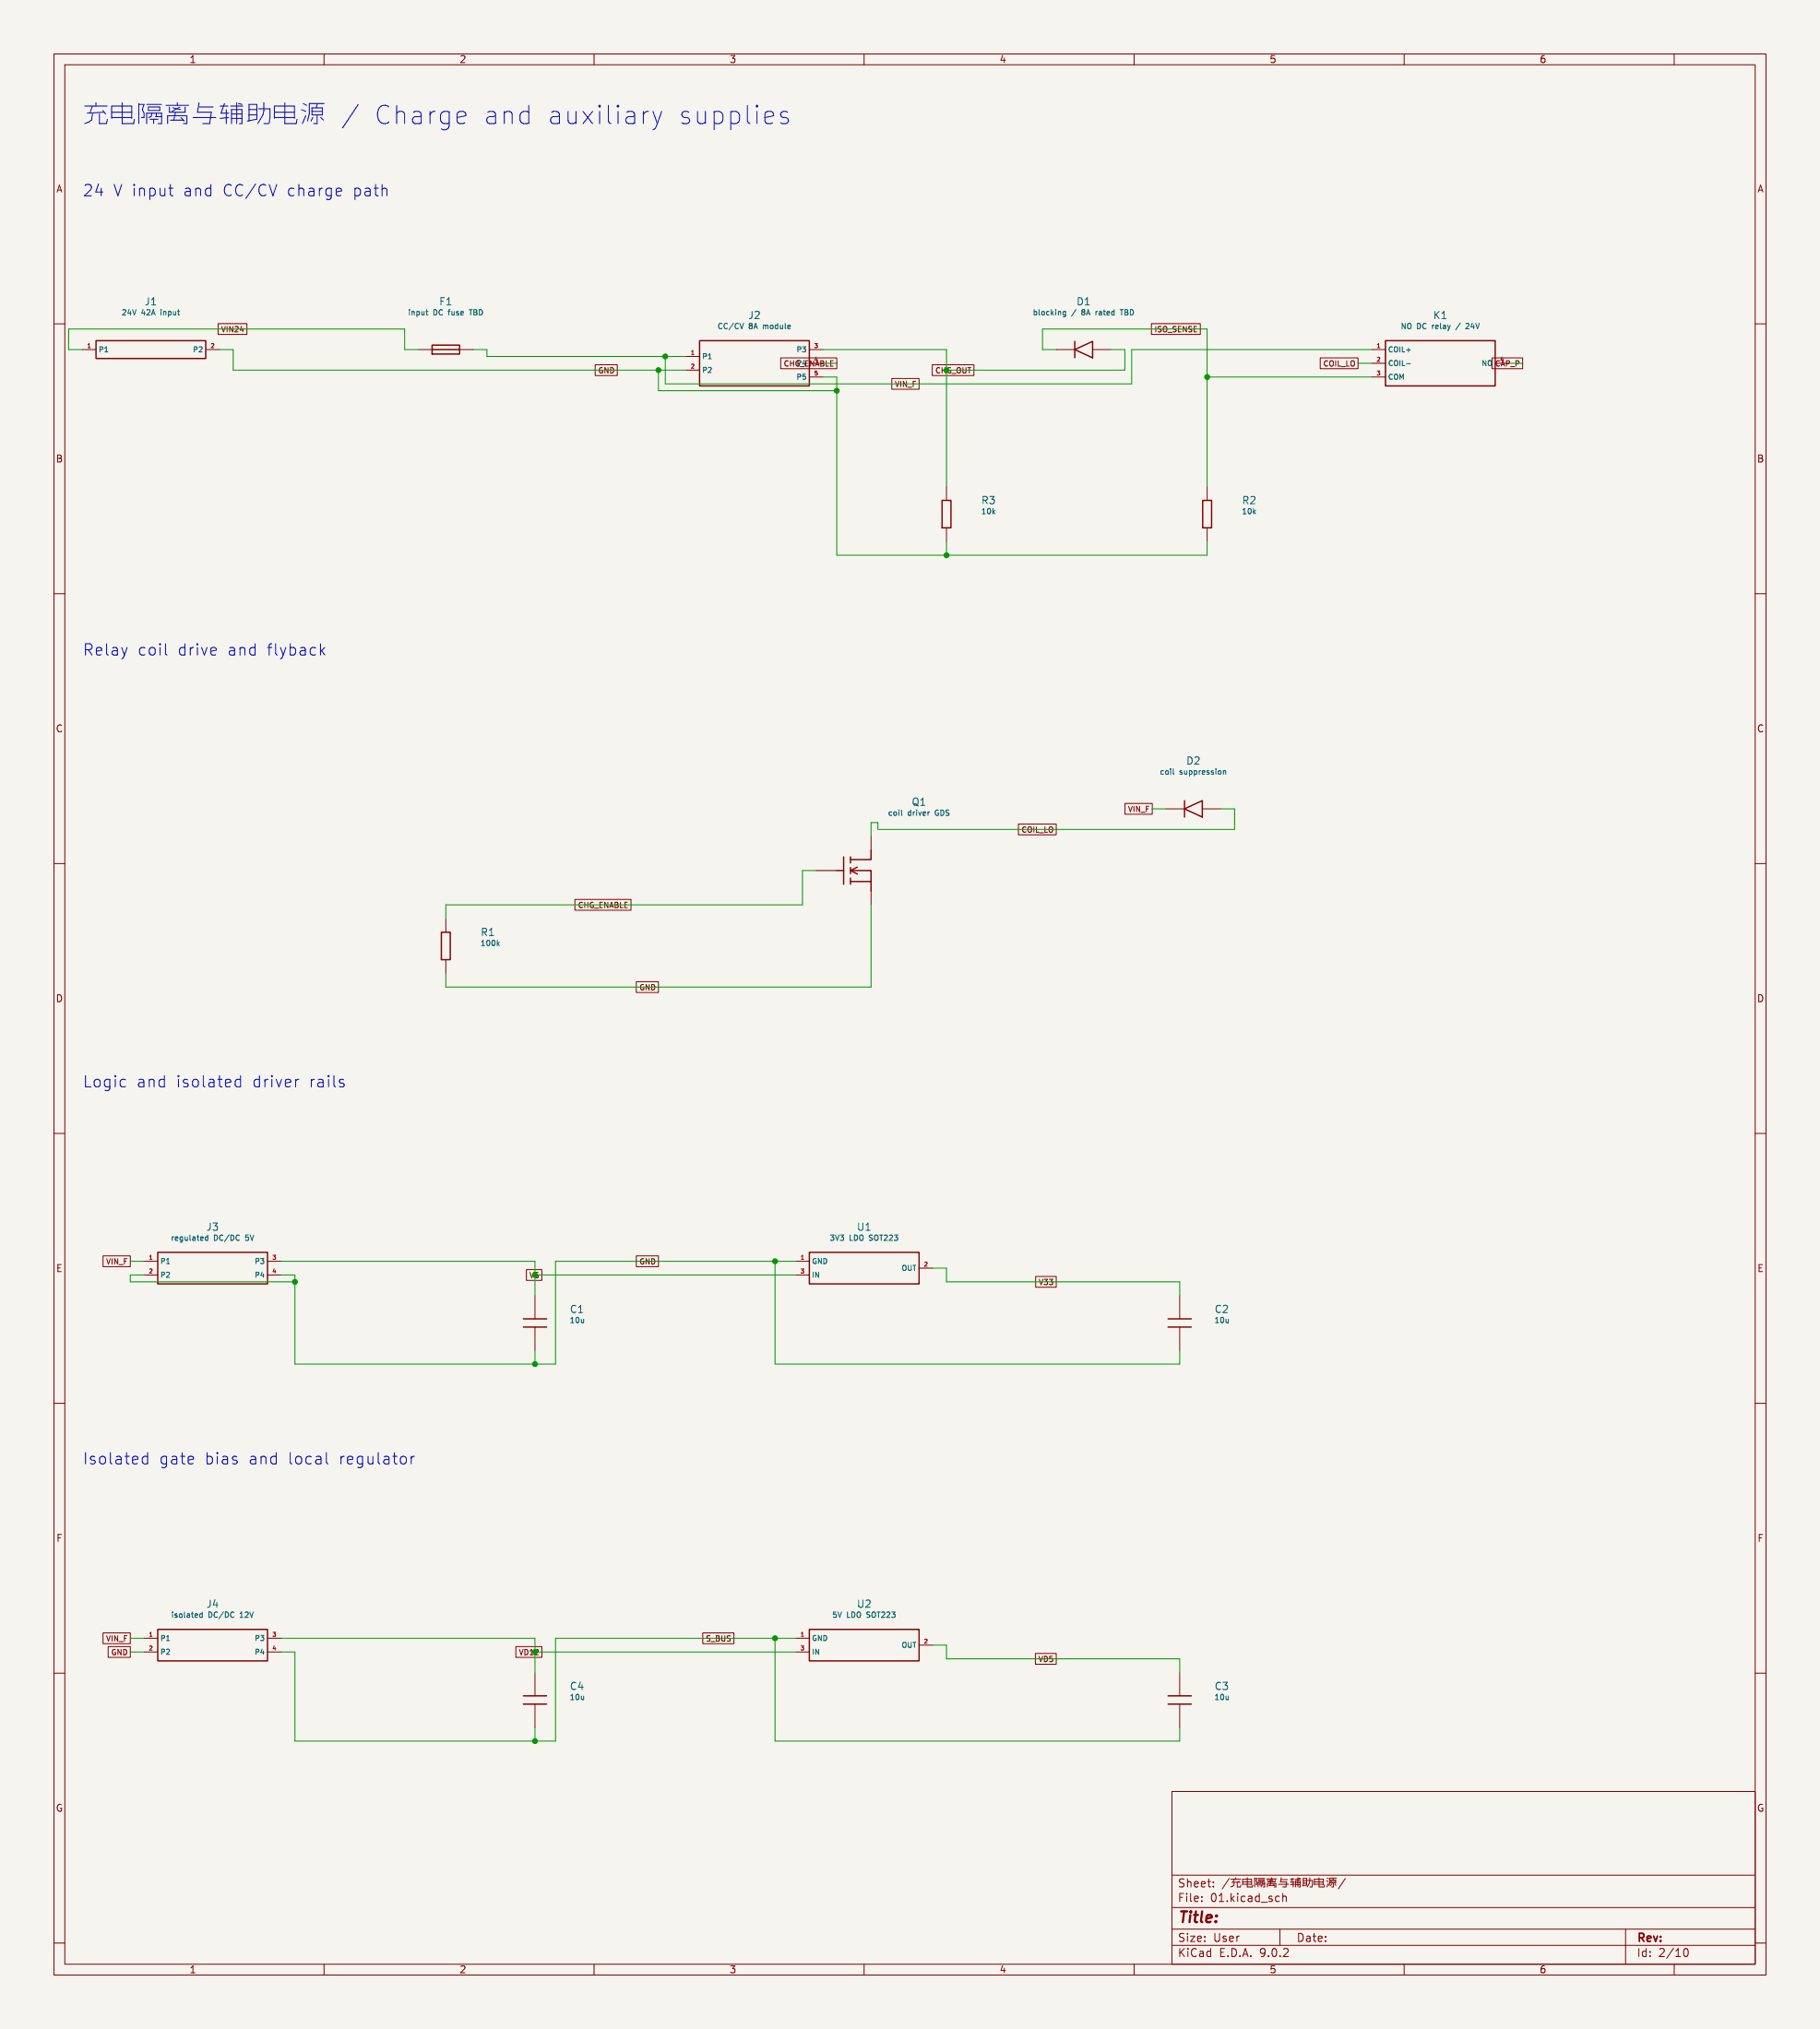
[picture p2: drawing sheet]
<svg xmlns="http://www.w3.org/2000/svg" width="337mm" height="376mm" viewBox="0 0 337 376" stroke-linecap="round" stroke-linejoin="round" font-family="sans-serif">
<path d="M0 0h337v375.9h-337z" fill="#f5f4ef" stroke="#f5f4ef" stroke-width=".17"/>
<g fill="none" stroke="#840000" stroke-width=".17">
<path d="M10 10h317v355.9h-317zM12 12h313v351.9h-313zM60 10v2M110 10v2M160 10v2M210 10v2M260 10v2M310 10v2M10 60h2M40.4 60h5.3v2h-5.3zM213.2 60h9v2h-9zM325 60h2"/>
<path d="M15.2 64.8h2.6M38.1 64.8h2.5M77.5 64.8h2.5M85.1 64.8h2.5M110.2 67.6h4.1v2h-4.1zM127 66h2.5M127 68.6h2.5M144.6 66.3h10.3v2h-10.3zM149.9 64.8h2.5M149.9 67.3h2.5M149.9 69.8h2.5M165.1 70.1h5.1v2h-5.1z"/>
<path d="M172.6 67.6h7.7v2h-7.7zM195.6 64.8h3.4M202.3 64.8h3.4M244.5 66.3h7v2h-7zM254 64.8h2.5M254 67.3h2.5M254 69.8h2.5M276.3 66.3h5.6v2h-5.6zM276.9 67.3h2.5M175.3 90.2v2.5M175.3 97.8v2.5M223.5 90.2v2.5"/>
<path d="M223.5 97.8v2.5M10 110h2M325 110h2M10 160h2M161.3 154.9v2.6M188.6 152.7h7v2h-7zM208.3 148.9h5.1v2h-5.1zM215.9 149.9h3.4M222.6 149.9h3.5M325 160h2M82.5 170.2v2.5M82.5 177.8v2.5"/>
<path d="M106.5 166.6h10.3v2h-10.3zM151.1 161.3h3.8M161.3 165.1v2.5M117.8 181.9h4.1v2h-4.1zM10 210h2M325 210h2M19.1 232.7h5v2h-5zM26.7 233.7h2.5M26.7 236.2h2.5M49.5 233.7h2.6M49.5 236.2h2.6M97.5 235.2h2.8v2h-2.8z"/>
<path d="M117.8 232.7h4.1v2h-4.1zM147.3 233.7h2.6M147.3 236.2h2.6M170.2 234.9h2.5M191.8 236.5h3.8v2h-3.8zM10 260h2M99.1 240v4.3M99.1 245.9v4.3M218.4 240v4.3M218.4 245.9v4.3M325 260h2M10 310h2"/>
<path d="M19.1 302.5h5v2h-5zM20 305.1h4.1v2h-4.1zM26.7 303.5h2.5M26.7 306.1h2.5M49.5 303.5h2.6M49.5 306.1h2.6M95.5 305.1h4.8v2h-4.8zM99.1 309.9v4.3M99.1 315.7v4.3M130.1 302.5h5.8v2h-5.8zM147.3 303.5h2.6M147.3 306.1h2.6"/>
<path d="M170.2 304.8h2.5M191.7 306.3h3.9v2h-3.9zM218.4 309.9v4.3M218.4 315.7v4.3M325 310h2M217 331.9h108v32h-108zM10 360h2M217 357.4h108M217 353.4h108M217 347.4h108M222.5 352.2v.1M222.5 351.4v.1"/>
<path d="M224.7 349.5v.1M224.7 348.7v.1M227.6 348l-1.3 2M227.9 348.2h1.8M228.5 348.2l-.2 .5M228.5 348.8v.5l-.6 .3M228.8 347.9v.3M229.1 348.8v.8h.6v-.4M229.4 348.5l.2 .3M229.5 348.7h-1.4M230.1 349.2v-1h1.6v1M230.1 349.1h1.6"/>
<path d="M230.1 348.7h1.6M231 347.9v1.7h.9l.1-.4M232.3 348h.4l-.1 .5 .1 .6h-.2M232.3 348v1.6M233 349.6v-.9h1.2v.9h-.3M233 348h1.2M233.1 348.2h.9v.3h-.9zM233.2 349.2h.7M233.4 348.7l-.1 .3-.2 .1M233.5 349.2v.4M233.7 349h.5M233.7 348.7v.3"/>
<path d="M234.5 348.1h1.9M234.7 349.6v-.6h1.5v.6h-.2M234.8 348.2v.5h1.3v-.5M234.9 349.3h1.1M235.1 348.3l.6 .2M235.3 348.7l-.1 .6M235.5 347.9v.2M235.7 348.2l-.7 .4M235.7 349.1l.3 .3M236.7 349.1h1.9M236.7 351.3l.2 .1M236.9 352.2l-.2 .1"/>
<path d="M237 357.4v3M237.2 347.9l-.1 .8h1.1l-.1 .9h-.6M237.2 348.2h1.2M237.5 350.8v1.5M237.5 351.4l.2-.1 .4 .1 .1 .9M239 348.2h.6M239.3 348l-.3 .7h.7M239.5 348.5v1.1M239.7 349.1l-.7 .1M239.8 348.2h1M239.9 349.6v-1.1h.8v1.1h-.2M239.9 349.2h.8"/>
<path d="M239.9 348.8h.8M240.3 347.9v1.7M240.5 348h.2M241.2 349.4l.8-.2v-1.2h-.7v1.4M241.3 348.5h.7M241.3 348.9h.7M242.1 348.4h.9v1.2M242.5 349.6h.4M242.5 347.9v1l-.5 .7M243.4 349.2v-1h1.6v1M243.4 349.1h1.6M243.4 348.7h1.6"/>
<path d="M244.2 347.9v1.7h1v-.4M245.6 348.5l.4 .1M245.7 348l.3 .1M246 349l-.3 .6M246.5 348.3h.8v.6h-.8zM246.5 348.6h.8M246.5 349.1l-.1 .3M246.9 348.9v.7h-.3M246.9 348l-.1 .3M247.2 349.1l.2 .2M247.5 348h-1.3l-.1 1.4M249.1 348l-1.3 2"/>
<path d="M301 357.4v6.5M325 360h2M60 363.9v2M110 363.9v2M160 363.9v2M210 363.9v2M217 360.4h108M260 363.9v2M310 363.9v2M311.7 361.6l.2-.5 .2-.1a.81 .81 0 0 1 .4 1.4l-.3 .1-.2-.1-.3-.5"/>
</g>
<g fill="none" stroke="#840000" stroke-width=".25">
<path d="M17.8 63.1h20.3v3.3h-20.3zM80 63.9h5.1v1.7h-5.1zM80 64.8h5.1M129.5 63.1h20.4v8.4h-20.4zM199 64.8l3.3-1.6v3.1zM199 63.2v3.1M256.5 63.1h20.4v8.4h-20.4zM174.4 92.7h1.7v5.1h-1.7zM222.7 92.7h1.6v5.1h-1.6zM156.2 158.7v5.1M157.5 158.7v1.2M161.3 157.5v1.8h-3.8"/>
<path d="M219.3 149.9l3.3-1.6v3.1zM219.3 148.3v3.1M81.7 172.7h1.7v5.1h-1.7zM154.9 161.3h1.3M157.5 163.3h3.8v1.8M157.5 161.3h3.8v2M157.5 160.7v1.2M157.5 162.7v1.1M158.7 160.7l-1.2 .6 1.2 .6M29.2 232h20.3v5.9h-20.3zM149.9 232h20.3v5.9h-20.3zM96.9 244.3h4.3"/>
<path d="M96.9 245.9h4.3M216.3 244.3h4.3M216.3 245.9h4.3M29.2 301.9h20.3v5.8h-20.3zM96.9 314.2h4.3M96.9 315.7h4.3M149.9 301.9h20.3v5.8h-20.3zM216.3 314.2h4.3M216.3 315.7h4.3"/>
</g>
<g fill="none" stroke="#006464" stroke-width=".17">
<path d="M78.9 57.7h.3M79 57.4v.8l.2 .2M86.9 57.4h.5M137.7 59.9l-.4 1M197.3 57.7h-.3l-.2 .2 .1 .4h.4M197.3 57.7v.8l-.2 .2h-.2M202.9 57.7v.7M203 57.8l-.1 .1M207.4 57.4h.6M207.7 57.4v1M270.4 59.9l-.9 1.2M271.8 59.9l-.4 .1"/>
<path d="M260.4 67.4h.8M272 60.3l-.6 .6h.6M166.9 150.1v.8l.2 .2M172 150.4h.1M217.2 142.5v.8l.2 .2M226.5 142.8v.7M226.5 142.9l.4-.1 .1 .7M92.2 174.8l.3 .4M92.5 174.5l-.4 .4M38.5 228.8v1M38.5 229.2l-.3-.1-.2 .2 .1 .5h.4M37.4 298.7v1"/>
<path d="M37.4 299h-.2l-.2 .2 .1 .4h.3"/>
</g>
<g fill="none" stroke="#009600" stroke-width=".17">
<path d="M15.2 64.8h-2.5v-3.8h62.2v3.8h2.6M40.6 64.8h2.6v3.8h83.8M87.6 64.8h2.6v1.2h36.8M121.9 68.6v3.8h33M152.4 64.8h22.9v25.4M152.4 69.8h2.5v33.1h68.6v-2.6M152.4 67.3h2.5M195.6 64.8h-2.6v-3.8h30.5v29.2M205.7 64.8h2.6v3.8h-33M223.5 69.8h30.5M251.5 67.3h2.5M254 64.8h-44.5v6.3h-86.3v-5.1"/>
<path d="M279.4 67.3h2.5M175.3 100.3v2.6M213.4 149.9h2.5M226.1 149.9h2.5v3.8h-66v-1.3h-1.3v2.5M151.1 161.3h-2.5v6.3h-66.1v2.6M161.3 167.6v15.3h-78.8v-2.6M24.1 233.7h2.6M26.7 236.2h-2.6v1.3h30.5M52.1 233.7h47v6.3M99.1 236.2h48.2M143.5 233.7v19h74.9v-2.5M147.3 233.7h-44.4v19h-48.3v-16.5h-2.5"/>
<path d="M172.7 234.9h2.6v2.6h43.1v2.5M99.1 250.2v2.5M24.1 303.5h2.6M24.1 306.1h2.6M52.1 303.5h47v6.4M99.1 306.1h48.2M143.5 303.5v19.1h74.9v-2.6M147.3 303.5h-44.4v19.1h-48.3v-16.5h-2.5M172.7 304.8h2.6v2.5h43.1v2.6M99.1 320v2.6"/>
</g>
<g fill="none" stroke="#0000c2" stroke-width=".17">
<path d="M15.7 19.7h4.2M17.1 19.7l-.5 1.3M17.8 19v.7M22.6 19v3.9h2.1l.2-.8M25.7 19.3h1l-.4 1 .4 .7v.8h-.5M25.7 19.2v3.7M27.2 19.3h2.7M27.5 19.8h2.1v.7h-2.1zM30.7 19.5h4.2M31.4 19.8v1h2.9v-1M32 20l1.5 .3M32.8 19v.5"/>
<path d="M33.3 19.8l-1.4 .8M36.9 19l-.4 1.8h2.6l-.3 2.1h-1.3M36.9 19.8h2.6M40.8 19.7h1.4M41.6 19.2l-.7 1.8h1.5M42.7 19.7h2.3M43.8 19v3.9M44.2 19.2l.6 .1M48.9 19v1.5l-.2 .8-1 1.6M52.7 19v3.9h2.1l.2-.8M56.1 19.2l.7 .3M57.8 20h1.9v1.3h-1.9z"/>
<path d="M58.7 19.3l-.1 .7M60 19.2h-2.7v1.9l-.4 1.3M66.3 19.3l-2.9 4.4M72 19.8a1.18 1.18 0 0 0-1.9 .5 1.8 1.8 0 0 0 .9 2.6l.8-.2 .2-.1M73.5 19.5v3.4M17.1 21.1l-.1 1.2-1.3 .6M18.4 21.1v1.8h1.3l.2-.8M19.1 20.5l.4 .6M19.2 20.8l-3.1 .2M20.7 21.9v-2.2h3.7v2.2M20.7 21.8h3.7M20.7 20.8h3.7"/>
<path d="M27.2 22.9v-1.9h2.7v1.9h-.6M27.8 22.1h1.5M28.1 21l-.1 .6-.5 .2M28.5 22.1v.8M28.8 21.6h1.1M28.9 21v.6M31 22.9v-1.5h3.6v1.5h-.6M31.2 34.9h.8M31.5 22.3h2.5M31.5 36l.1 .2 .4 .1M32.5 20.8l-.3 1.5M33.5 21.8l.6 .6"/>
<path d="M35.7 21.8h4.2M41.9 20.3v2.6M42.4 21.8l-1.6 .1M42.9 22.9v-2.6h1.9v2.6h-.5M42.9 21.9h1.9M42.9 21.1h1.9M45.8 22.4l1.8-.3v-2.8h-1.5v3.1M46.1 20.3h1.5M46.1 21.3h1.5M47.9 20.2h2.1v1.6l-.2 1.1M48.9 22.9h.8M50.8 21.9v-2.2h3.7v2.2"/>
<path d="M50.8 21.8h3.7M50.8 20.8h3.7M55.8 20.3l.8 .3M56.6 21.4l-.6 1.5M57.8 20.6h1.9M57.9 21.8l-.3 .6M58.7 21.3v1.6h-.6M59.4 21.8l.5 .5M62.9 34.9l.2 .1 .1 .4-1 .2M63.1 36.2l-.2 .1M73.5 21a.84 .84 0 0 1 1.4 .1v1.8M76.5 20.8l.4-.2h.6l.3 .2 .2 .3v1.8"/>
<path d="M78 21.4l-.3 .2h-.8a.67 .67 0 0 0-.5 .7 .67 .67 0 0 0 .5 .6h.8l.3-.2M79.6 20.6v2.3M80.6 20.6a.87 .87 0 0 0-1 .7M83.2 20.8l-.3-.2h-.7l-.5 .4-.1 .3v1l.3 .4 .3 .2h.7l.3-.2M83.2 20.6v2.8a.92 .92 0 0 1-1.5 .5M84.6 21.8l1.7-.4-.2-.6-.3-.2h-.7l-.3 .2-.2 .3v1.3l.2 .3 .3 .2h.7l.3-.2M120.1 20.6h-.3l-.5 .4M120.9 20.6l.8 2.3M121.7 22.9l-.3 .8-.5 .3M122.5 20.6l-.8 2.3M143.1 20.8l.1 .6-1.6 .4M145.8 20.8l-.3-.2h-.5l-.3 .2-.2 .3 .2 .5 1.1 .3 .2 .4-.2 .4-.3 .2h-.6l-.4-.2"/>
<path d="M30.6 119.3v1.8l.3 .3M60.1 120l-.8 .8M59.5 120.6l.6 .8M23 200l.2 .1M44.5 199.3v2.1M55.3 200l-.4 .1M63.4 200l.2 .1M23.2 201.3l-.2 .1M44.5 200.1l-.6-.1-.4 .4v.6l.2 .3 .2 .1 .6-.1M63.4 200.7l.3 .3-.1 .3-.2 .1M27.3 269.1v2.1M27.3 269.9l-.6-.1-.4 .4v.6l.2 .3 .2 .1 .6-.1"/>
<path d="M60.4 269.1v1.8l.3 .3M76.1 269.8v1.4M76.7 269.8a.54 .54 0 0 0-.6 .4"/>
</g>
<g fill="#009600" stroke="#009600" stroke-width=".17">
<circle cx="223.5" cy="69.8" r=".46"/>
<circle cx="121.9" cy="68.6" r=".46"/>
<circle cx="123.2" cy="66" r=".46"/>
<circle cx="154.9" cy="72.4" r=".46"/>
<circle cx="175.3" cy="102.9" r=".46"/>
<circle cx="54.6" cy="237.5" r=".46"/>
<circle cx="99.1" cy="252.7" r=".46"/>
<circle cx="99.1" cy="322.6" r=".46"/>
<circle cx="143.5" cy="233.7" r=".46"/>
<circle cx="143.5" cy="303.5" r=".46"/>
</g>
<g font-size="4.7" fill="#0000c2">
<text x="88.7" y="23.3">and</text>
<text x="100.3" y="23.3">auxiliary</text>
<text x="124.4" y="23.3">supplies</text>
</g>
<g font-size="2.9" fill="#0000c2">
<text x="15.2" y="36.6">24</text>
<text x="20.9" y="36.6">V input</text>
<text x="33.9" y="36.6">and</text>
<text x="41.2" y="36.6">CC/CV</text>
<text x="53.1" y="36.6">charge</text>
<text x="65.4" y="36.6">path</text>
<text x="15.2" y="121.7">Relay</text>
<text x="25.4" y="121.7">coil</text>
<text x="32.8" y="121.7">drive</text>
<text x="42.1" y="121.7">and</text>
<text x="49.4" y="121.7">flyback</text>
<text x="15.2" y="201.7">Logic</text>
<text x="25.2" y="201.7">and</text>
<text x="32.5" y="201.7">isolated</text>
<text x="46.7" y="201.7">driver</text>
<text x="57.2" y="201.7">rails</text>
<text x="15.2" y="271.5">Isolated</text>
<text x="29.4" y="271.5">gate</text>
<text x="37.8" y="271.5">bias</text>
<text x="46" y="271.5">and</text>
<text x="53.3" y="271.5">local</text>
<text x="62.7" y="271.5">regulator</text>
</g>
<text font-size="2.8" fill="#840000" x="218" y="356.8">Title:</text>
<g font-size="2.1" fill="#840000">
<text x="218" y="352.6">File:</text>
<text x="218" y="349.9">Sheet:</text>
<text x="224.1" y="352.6">01.kicad_sch</text>
<text x="218" y="360">Size:</text>
<text x="224.7" y="360">User</text>
<text x="240" y="360">Date:</text>
<text x="218" y="362.8">KiCad</text>
<text x="225.7" y="362.8">E.D.A.</text>
<text x="233.3" y="362.8">9.0.2</text>
<text x="303" y="360.2">Rev:</text>
<text x="303" y="362.8">Id:</text>
<text x="307.1" y="362.8">2/10</text>
</g>
<g font-size="1.9" fill="#006464">
<text x="26.7" y="56.8">J1</text>
<text x="81.2" y="56.8">F1</text>
<text x="138.4" y="59.3">J2</text>
<text x="199.2" y="56.8">D1</text>
<text x="265.3" y="59.3">K1</text>
<text x="181.6" y="93.6">R3</text>
<text x="229.9" y="93.6">R2</text>
<text x="219.6" y="141.9">D2</text>
<text x="168.7" y="149.5">Q1</text>
<text x="88.9" y="173.6">R1</text>
<text x="38.1" y="228.2">J3</text>
<text x="158.6" y="228.2">U1</text>
<text x="105.4" y="243.5">C1</text>
<text x="224.8" y="243.5">C2</text>
<text x="38.1" y="298.1">J4</text>
<text x="158.6" y="298.1">U2</text>
<text x="105.4" y="313.3">C4</text>
<text x="224.8" y="313.3">C3</text>
</g>
<g font-size="1.8" fill="#840000">
<text x="35" y="11.9">1</text>
<text x="85" y="11.9">2</text>
<text x="135" y="11.9">3</text>
<text x="185" y="11.9">4</text>
<text x="235" y="11.9">5</text>
<text x="285" y="11.9">6</text>
<text x="10.3" y="35.9">A</text>
<text x="325.3" y="35.9">A</text>
<text x="10.3" y="85.9">B</text>
<text x="325.3" y="85.9">B</text>
<text x="10.3" y="135.9">C</text>
<text x="325.3" y="135.9">C</text>
<text x="10.3" y="185.9">D</text>
<text x="325.3" y="185.9">D</text>
<text x="10.3" y="235.9">E</text>
<text x="325.3" y="235.9">E</text>
<text x="10.3" y="285.9">F</text>
<text x="325.3" y="285.9">F</text>
<text x="10.3" y="335.9">G</text>
<text x="325.3" y="335.9">G</text>
<text x="35" y="365.8">1</text>
<text x="85" y="365.8">2</text>
<text x="135" y="365.8">3</text>
<text x="185" y="365.8">4</text>
<text x="235" y="365.8">5</text>
<text x="285" y="365.8">6</text>
</g>
<g font-size="1.4" fill="#006464">
<text x="22.4" y="58.6">24V</text>
<text x="26.2" y="58.6">42A</text>
<text x="30" y="58.6">input</text>
<text x="75.4" y="58.6">input</text>
<text x="80.2" y="58.6">DC</text>
<text x="83.2" y="58.6">fuse</text>
<text x="87.4" y="58.6">TBD</text>
<text x="191.1" y="58.6">blocking</text>
<text x="198.4" y="58.6">/</text>
<text x="200.5" y="58.6">8A</text>
<text x="203.3" y="58.6">rated</text>
<text x="208.2" y="58.6">TBD</text>
<text x="132.7" y="61.2">CC/CV</text>
<text x="138.7" y="61.2">8A</text>
<text x="141.5" y="61.2">module</text>
<text x="259.3" y="61.2">NO</text>
<text x="262.4" y="61.2">DC</text>
<text x="265.4" y="61.2">relay</text>
<text x="272.1" y="61.2">24V</text>
<text x="181.6" y="95.5">10k</text>
<text x="229.8" y="95.5">10k</text>
<text x="214.6" y="143.7">coil</text>
<text x="218.4" y="143.7">suppression</text>
<text x="164.3" y="151.4">coil</text>
<text x="168.1" y="151.4">driver</text>
<text x="173.4" y="151.4">GDS</text>
<text x="88.9" y="175.5">100k</text>
<text x="31.5" y="230.1">regulated</text>
<text x="39.6" y="230.1">DC/DC</text>
<text x="45.7" y="230.1">5V</text>
<text x="153.5" y="230.1">3V3</text>
<text x="157.3" y="230.1">LDO</text>
<text x="161.2" y="230.1">SOT223</text>
<text x="105.4" y="245.3">10u</text>
<text x="224.7" y="245.3">10u</text>
<text x="31.6" y="299.9">isolated</text>
<text x="38.6" y="299.9">DC/DC</text>
<text x="44.6" y="299.9">12V</text>
<text x="154" y="299.9">5V</text>
<text x="156.8" y="299.9">LDO</text>
<text x="160.7" y="299.9">SOT223</text>
<text x="105.4" y="315.2">10u</text>
<text x="224.7" y="315.2">10u</text>
</g>
<g font-size="1.4" fill="#840000">
<text x="40.8" y="61.8">VIN24</text>
<text x="213.6" y="61.8">ISO_SENSE</text>
<text x="110.6" y="69.4">GND</text>
<text x="145" y="68.1">CHG_ENABLE</text>
<text x="165.5" y="71.9">VIN_F</text>
<text x="244.9" y="68.1">COIL_LO</text>
<text x="189" y="154.5">COIL_LO</text>
<text x="208.7" y="150.7">VIN_F</text>
<text x="106.9" y="168.4">CHG_ENABLE</text>
<text x="118.2" y="183.7">GND</text>
<text x="19.5" y="234.5">VIN_F</text>
<text x="118.2" y="234.5">GND</text>
<text x="192.2" y="238.3">V33</text>
<text x="19.5" y="304.3">VIN_F</text>
<text x="130.5" y="304.3">S_BUS</text>
<text x="20.5" y="306.9">GND</text>
<text x="192.1" y="308.1">VD5</text>
</g>
<g font-size="1.4" fill="#009600">
<text x="173" y="69.4">CHG_OUT</text>
<text x="97.9" y="237">V5</text>
<text x="95.9" y="306.9">VD12</text>
</g>
<g font-size="1.3" fill="#006464">
<text x="18.2" y="65.5">P1</text>
<text x="35.6" y="65.5">P2</text>
<text x="147.3" y="65.5">P3</text>
<text x="256.9" y="65.5">COIL+</text>
<text x="129.9" y="66.7">P1</text>
<text x="129.9" y="69.3">P2</text>
<text x="147.3" y="70.6">P5</text>
<text x="256.9" y="68">COIL-</text>
<text x="256.9" y="70.6">COM</text>
<text x="29.6" y="234.4">P1</text>
<text x="29.6" y="236.9">P2</text>
<text x="47" y="234.4">P3</text>
<text x="47" y="236.9">P4</text>
<text x="150.3" y="234.4">GND</text>
<text x="150.3" y="236.9">IN</text>
<text x="166.8" y="235.7">OUT</text>
<text x="29.6" y="304.2">P1</text>
<text x="47" y="304.2">P3</text>
<text x="150.3" y="304.2">GND</text>
<text x="166.8" y="305.5">OUT</text>
<text x="29.6" y="306.8">P2</text>
<text x="47" y="306.8">P4</text>
<text x="150.3" y="306.8">IN</text>
</g>
<g font-size="1.3" fill="#840000">
<text x="147.3" y="68">P4</text>
<text x="274.2" y="68">NO CAP_P</text>
</g>
<g font-size="1.1" fill="#a90000">
<text x="16" y="64.5">1</text>
<text x="38.9" y="64.5">2</text>
<text x="127.8" y="65.8">1</text>
<text x="150.6" y="64.5">3</text>
<text x="254.8" y="64.5">1</text>
<text x="127.8" y="68.3">2</text>
<text x="150.6" y="67.1">4</text>
<text x="150.6" y="69.6">5</text>
<text x="254.8" y="67.1">2</text>
<text x="254.8" y="69.6">3</text>
<text x="27.4" y="233.4">1</text>
<text x="50.3" y="233.4">3</text>
<text x="148.1" y="233.4">1</text>
<text x="27.4" y="236">2</text>
<text x="50.3" y="236">4</text>
<text x="148.1" y="236">3</text>
<text x="170.9" y="234.7">2</text>
<text x="27.4" y="303.3">1</text>
<text x="27.4" y="305.8">2</text>
<text x="50.3" y="303.3">3</text>
<text x="50.3" y="305.8">4</text>
<text x="148.1" y="303.3">1</text>
<text x="148.1" y="305.8">3</text>
<text x="170.9" y="304.5">2</text>
</g>
<text font-size="1.1" fill="#840000" x="277.6" y="67.1">4</text>
</svg>
